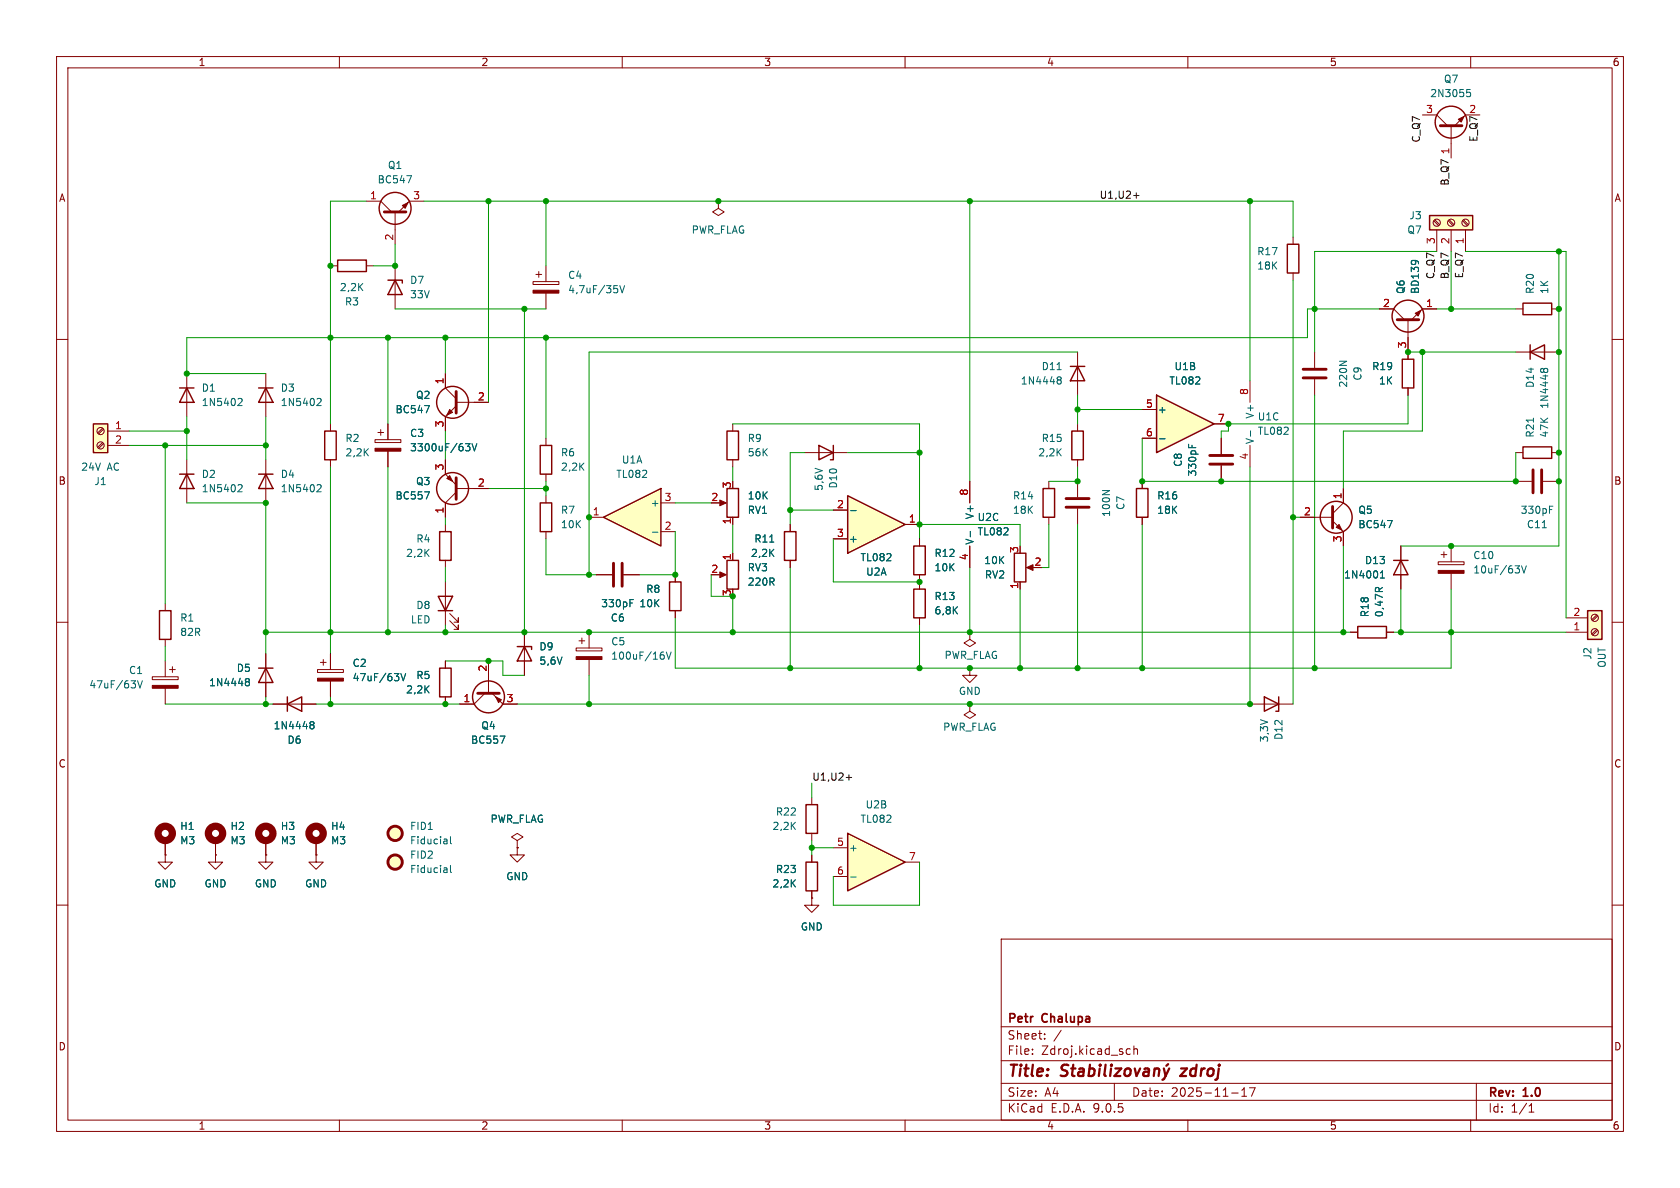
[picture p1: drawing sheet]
<svg xmlns="http://www.w3.org/2000/svg" width="297mm" height="210mm" viewBox="0 0 297 210" stroke-linecap="round" stroke-linejoin="round" font-family="sans-serif">
<g fill="none" stroke="#840000" stroke-width=".18">
<path d="M10 10h277v190h-277zM12 12h273v186h-273zM60 10v2M110 10v2M160 10v2M210 10v2M260 10v2M10 60h2M96.5 77.5v1.2M285 60h2M47 81.3v7.6M96.5 83.8v1.3"/>
<path d="M96.5 87.6v1.3M96.5 94v1.3M10 110h2M105.4 101.6h2.8M110.2 101.6h2.8M285 110h2M48.3 124.5h7.6M29.2 151.1v1.3h1.3l-1.3 1.3-1.3-1.3h1.3M29.2 151.1h.1M29.2 148.6v2.5M38.1 151.1v1.3h1.3l-1.3 1.3-1.3-1.3h1.3M38.1 151.1h.1"/>
<path d="M38.1 148.6v2.5M47 151.1v1.3h1.3l-1.3 1.3-1.3-1.3h1.3M47 151.1h.1M47 148.6v2.5M55.9 151.1v1.3h1.2l-1.2 1.3-1.3-1.3h1.3M55.9 151.1h.1M10 160h2M177 166h108v32h-108zM285 160h2M60 198v2M110 198v2M160 198v2"/>
<path d="M177 194.5h108M177 191.5h108M177 187.5h108M177 181.5h108M182.5 186.3v.1M182.5 185.5v.1M184.7 183.6v.1M184.7 182.8v.1M187.6 182.1l-1.3 2M197 191.5v3M199.2 186.3h.6M199.2 185.5h.6"/>
<path d="M200.5 185.5l.2-.1 .3 .1 .1 .9M200.5 184.9v1.5M210 198v2M217.7 193.2h1.2M219.5 193.8h.9M219.5 192.7l.5-.4v1.5M220.9 192.3h1l-.7 1.5M260 198v2M261 191.5v6.5M270.3 196.6h.9M270.3 195.5l.4-.4v1.5"/>
</g>
<g fill="none" stroke="#840000" stroke-width=".4">
<path d="M188.9 188.3a.85 .85 0 0 0-1.1 .1 .45 .45 0 0 0 .2 .8l.4 .1a.49 .49 0 0 1 .3 .5 .49 .49 0 0 1-.4 .4l-.8-.1M189.4 188.9h.7M189.7 188.2l-.2 1.7 .1 .2 .4 .1M190.8 189l.2-.1 .6 .1-.1 1.2M191.6 189.4h-.7a.4 .4 0 0 0-.3 .4 .4 .4 0 0 0 .2 .4l.7-.1M192.6 189l.2-.1 .6 .1 .1 .3-.1 .5a.66 .66 0 0 1-.9 .3M192.7 188.2l-.3 2M194.4 188.9l-.1 1.3M194.5 188.2v.2M194.5 188.2l-.1 .1 .1 .1M194.5 188.2l.1 .1-.1 .1M195.5 188.2l-.3 1.7 .3 .3"/>
<path d="M196.4 188.9l-.1 1.3M196.5 188.2v.2M196.5 188.2l-.1 .1 .1 .1M196.5 188.2l.1 .1-.1 .1M197.2 188.9h1l-1.2 1.3h1.1M199 189.1a.52 .52 0 0 1 .5-.2 .52 .52 0 0 1 .4 .4l-.1 .5a.55 .55 0 0 1-.5 .4 .55 .55 0 0 1-.5-.4zM200.6 188.9l.3 1.3 .7-1.3M202.3 189l.2-.1 .6 .1-.1 1.2M203.1 189.4h-.7a.4 .4 0 0 0-.3 .4 .4 .4 0 0 0 .2 .4l.7-.1M204.1 189.1a.49 .49 0 0 1 .9 .1l-.2 1M204.1 188.9l-.1 1.3M205.8 188.9l.3 1.3"/>
<path d="M206.1 190.2l-.3 .5-.3 .2M206.5 188.1l-.3 .3M206.7 188.9l-.6 1.3M209.8 188.9l-1.2 1.3h1.1"/>
</g>
<path d="M95.5 78.7h2v5.1h-2zM45.7 83.8h2.6M47 83.8l1.3 2.6h-2.6zM95.5 88.9h2v5.1h-2zM50.8 124.5l2.5-1.3v2.5zM50.8 123.2v2.5" fill="none" stroke="#840000" stroke-width=".25"/>
<path d="M56.2 85.7h.5l.1 .3-.8 .9h.8M111.4 106.6h.4M111.4 106h.6M54.9 128.1h.1M54.9 127.6h.4l.2 .1v.2l-.2 .2M55 128.1h.3M55 128.1l-.1 .1M55.3 128.1l.2 .3v.3l-.2 .1h-.4M79 153.5v.7M79 154.2h-.1M79 153.7l-.1 .1M79.6 153v1.1l.2 .1" fill="none" stroke="#006464" stroke-width=".18"/>
<circle cx="69.8" cy="152.4" r="1.27" fill="#ffffc2" stroke="#ffffc2" stroke-width=".18"/>
<g fill="none" stroke="#840000" stroke-width=".51">
<path d="M108.5 99.6v4M110 99.6v4"/>
<circle cx="69.8" cy="152.4" r="1.27"/>
</g>
<g fill="none" stroke="#840000" stroke-width="1.3">
<circle cx="29.2" cy="147.3" r="1.27"/>
<circle cx="38.1" cy="147.3" r="1.27"/>
<circle cx="47" cy="147.3" r="1.27"/>
</g>
<path d="M106.7 91.4l10.1-5v10.1z" fill="#ffffc2"/>
<g fill="none" stroke="#840000" stroke-width=".25">
<path d="M128.5 76.2h2.1v5.1h-2.1zM31.7 83.8h2.6M33 83.8l1.3 2.6h-2.6zM77.7 94h2.1v5.1h-2.1zM106.7 91.4l10.1-5v10.1zM128.5 86.4h2.1v5h-2.1zM128.5 99.1h2.1v5h-2.1zM138.7 94h2v5.1h-2zM28.2 108h2v5h-2zM45.7 118.1h2.6M47 118.1l1.3 2.6h-2.6zM77.5 105.4h2.5l-1.3 2.6z"/>
<path d="M77.5 108h2.5M118.4 102.9h2v5.1h-2z"/>
<circle cx="80" cy="71.1" r="2.82"/>
<circle cx="80" cy="86.4" r="2.82"/>
</g>
<g fill="none" stroke="#840000" stroke-width=".18">
<path d="M66.3 77.7h4.6v.5h-4.6zM66.8 76.5h1M67.3 75.9v1.1M68.6 74.9v2.8M68.6 79.8v2.8M78.7 66v2.6l1.9 1.9M80.6 71.1h5.8M80.6 71.8l-1.9 1.9v2.5M129.5 74.9v1.3M33 81.3v7.6M78.7 81.3v2.5l1.9 1.9M78.7 92.7v1.3"/>
<path d="M78.7 99.1v1.2M80.6 87l-1.9 1.9v2.5M80.6 86.4h5.8M104.1 91.4h2.6M116.8 88.9h2.6M116.8 94h2.6M127 88.9h1M129.5 81.3v1.3M129.5 91.4v1.3M129.5 97.8v1.3M139.7 92.7v1.3M139.7 99.1v1.2"/>
<path d="M29.2 106.7v1.3M29.2 113v1.3M47 115.6v7.6M78.7 102.9v7.6M79.5 109.7l1.5 1.6v-.8v.8h-.7M79.5 108.5l1.5 1.5v-.8v.8h-.7M119.4 101.6v1.3M119.4 108v1.2M127 101.6h1"/>
</g>
<path d="M75.1 71.7h.8l-.5 1.3M82.3 78.4h.8l-.4 .5 .3 .1 .1 .5-.3 .2h-.3M83.4 78.4l.5 1.3 .4-1.3M42.3 85.7h.4l.1 .3-.8 .9h.8M75.1 86.9h.8l-.5 1.3M115.3 94.1h1M136.1 95.8h.7M43.5 120.4l.1 .1M43.5 120h.4l.1 .1 .1 .2-.2 .2M43.6 120.5h.3M43.6 120.5l-.1 .1M43.9 120.5l.2 .2-.1 .4-.1 .1h-.4" fill="none" stroke="#006464" stroke-width=".18"/>
<g fill="#840000" stroke="#840000" stroke-width=".18">
<path d="M66.3 79.2h4.6v.6h-4.6z"/>
<path d="M79.5 72.4l.5 .5-1 .5z"/>
<path d="M127.3 88.4l1.1 .5-1.1 .5z"/>
<path d="M127.3 101.1l1.1 .5-1.1 .5z"/>
<path d="M79 84.6l.5-.5 .5 1z"/>
</g>
<path d="M80.6 69.2v3.8M80.6 84.5v3.8" fill="none" stroke="#840000" stroke-width=".51"/>
<path d="M16.5 74.9h2.5v5.1h-2.5z" fill="#ffffc2"/>
<path d="M16.5 74.9h2.5v5.1h-2.5z" fill="none" stroke="#840000" stroke-width=".25"/>
<g fill="none" stroke="#840000" stroke-width=".18">
<path d="M18.1 75.7l-.8 .8M18.1 78.2l-.8 .9M18.3 75.9l-.9 .8M18.3 78.4l-.9 .8M19 76.2h3.9M19 78.7h3.9"/>
<circle cx="17.8" cy="76.2" r=".63"/>
<circle cx="17.8" cy="78.7" r=".63"/>
</g>
<path d="M149.9 87.6l10.1 5.1-10.1 5.1z" fill="#ffffc2"/>
<path d="M149.9 87.6l10.1 5.1-10.1 5.1zM161.5 96.5h2.1v5.1h-2.1zM77.7 118.1h2.1v5.1h-2.1zM161.5 104.1h2.1v5.1h-2.1z" fill="none" stroke="#840000" stroke-width=".25"/>
<g fill="none" stroke="#840000" stroke-width=".18">
<path d="M147.3 95.3h2.6M147.3 90.2h2.6M160 92.7h2.6M162.6 95.3v1.2M56.1 118.4h4.6v.5h-4.6zM56.6 117.1h1.1M57.1 116.6v1M58.4 115.6v2.8M78.7 116.8v1.3M162.6 101.6v2.5M162.6 109.2v1.3M58.4 120.4v2.8"/>
<path d="M78.7 123.2v1.3"/>
</g>
<path d="M150.4 90.3h1M69.7 119.1h.8l-.4 .5M70.4 119.7v.5M70.9 119.1l.4 1.2 .4-1.2" fill="none" stroke="#006464" stroke-width=".18"/>
<path d="M56.1 119.9h4.6v.5h-4.6z" fill="#840000" stroke="#840000" stroke-width=".18"/>
<path d="M149.9 147.3l10.1 5.1-10.1 5.1z" fill="#ffffc2"/>
<g fill="none" stroke="#840000" stroke-width=".25">
<path d="M31.7 68.6h2.6M33 68.6l1.3 2.5h-2.6zM45.7 68.6h2.6M47 68.6l1.3 2.5h-2.6zM57.4 76.2h2v5.1h-2zM142.5 152.4h2v5.1h-2zM142.5 142.2h2v5.1h-2zM149.9 147.3l10.1 5.1-10.1 5.1z"/>
<circle cx="86.4" cy="123.2" r="2.82"/>
</g>
<g fill="none" stroke="#840000" stroke-width=".18">
<path d="M33 66v7.7M47 66v7.7M58.4 74.9v1.3M58.4 81.3v1.3M86.4 116.8v5.8M85.7 122.6l-1.9 1.9h-2.5M87 122.6l1.9 1.9h2.5M91.4 149.9v1.2h1.3l-1.3 1.3-1.2-1.3h1.2M91.4 149.9h.1M91.4 148.6l1.1-.6-1.1-.7-1 .7 1 .6v1.3M143.5 158.8v1.2h1.3l-1.3 1.3-1.3-1.3h1.3M143.5 158.8h.1"/>
<path d="M143.5 141v1.2M143.5 147.3v1.3M143.5 151.1v1.3M143.5 157.5v1.3M147.3 149.9h2.6M147.3 154.9h2.6M160 152.4h2.6"/>
</g>
<path d="M42.3 70.4l.4 .1 .1 .3-.8 .9h.8M56.2 70.4l.5 .1 .1 .3-.8 .9h.8M88.4 130.1h.9l-.6 1.3M150.4 155h1" fill="none" stroke="#006464" stroke-width=".18"/>
<path d="M84.5 122.6h3.8" fill="none" stroke="#840000" stroke-width=".51"/>
<path d="M87.6 123.2l1 .5-.5 .5z" fill="#840000" stroke="#840000" stroke-width=".18"/>
<path d="M252.7 38.1h7.6v2.5h-7.6z" fill="#ffffc2"/>
<g fill="none" stroke="#840000" stroke-width=".25">
<path d="M252.7 38.1h7.6v2.5h-7.6zM59.7 46h5.1v2h-5.1zM68.6 49.5h2.5v.5M69.8 49.5l1.3 2.6h-2.5zM144.8 78.7l2.5 1.3-2.5 1.3zM147.3 78.7v2.6h-.5M247.9 63.5h2v5.1h-2zM270.5 62.2l2.5-1.2v2.5zM270.5 61v2.5M179.3 97.8h2.1v5.1h-2.1zM184.4 86.4h2v5h-2zM200.9 86.4h2v5h-2z"/>
<path d="M246.4 99.1h2.5M247.6 99.1l1.3 2.5h-2.5zM91.4 114.3h2.6v.5M92.7 114.3l1.3 2.5h-2.6zM240 110.7h5.1v2.1h-5.1zM223.5 123.2l2.6 1.3-2.6 1.2zM226.1 123.2v2.5h-.5"/>
<circle cx="69.8" cy="36.8" r="2.82"/>
<circle cx="256.5" cy="21.6" r="2.82"/>
<circle cx="236.2" cy="91.4" r="2.82"/>
</g>
<g fill="none" stroke="#840000" stroke-width=".18">
<path d="M64.8 35.6h2.5l1.9 1.9M69.8 37.5v5.7M74.9 35.6h-2.5l-1.9 1.9M127 35.6v1.2l1 .7-1 .6-1-.6 1-.7M127 35.6h.1M251.5 20.3h2.5l1.9 1.9M253.5 39l.8 .9M253.7 38.9l.8 .8M256 39l.9 .9M256.2 38.9l.8 .8M256.5 22.2v5.7M258.6 39l.8 .9"/>
<path d="M258.7 38.9l.9 .8M261.6 20.3h-2.5l-1.9 1.9M58.4 47h1.3M64.8 47h1.2M69.8 47v7.6M94.2 49.8h4.6v.5h-4.6zM94.7 48.5h1.1M95.2 48v1M96.5 47v2.8M96.5 51.8v2.8M254 40.6v3.9M256.5 40.6v3.9"/>
<path d="M259.1 40.6v3.9M221 67.3v3.8M221 78.7v3.9M232.4 62.2v2.8M232.4 67.1v2.8M248.9 62.2v1.3M248.9 68.6v1.3M268 62.2h7.6M142.2 80h7.7M171.4 85.1v3.8M171.4 96.5v3.8M185.4 85.1v1.3"/>
<path d="M185.4 91.4v1.3M190.5 85.1v2.8M190.5 89.9v2.8M201.9 85.1v1.3M201.9 91.4v1.3M229.9 91.4h5.7M235.6 92.1l1.9 1.9v2.5M237.5 86.4v2.5l-1.9 1.9M247.6 96.5v7.6M254.3 99.3h4.5v.5h-4.5zM254.8 98h1M255.3 97.5v1.1"/>
<path d="M256.5 96.5v2.8M26.9 119.6h4.6v.5h-4.6zM29.2 116.8v2.8M30 118.4h1M30.5 117.9v1M92.7 111.8v7.6M101.9 114.6h4.5v.5h-4.5zM102.4 113.3h1M102.9 112.8v1M104.1 111.8v2.8M104.1 116.6v2.8M171.4 111.8v1.2l1.1 .7-1.1 .6-1-.6 1-.7"/>
<path d="M171.4 111.8h.1M171.4 118.1v1.3h1.3l-1.3 1.3-1.2-1.3h1.2M171.4 118.1h.1M180.3 102.9v1.2M181.9 100.3h1M238.8 111.8h1.2M245.1 111.8h1.3M256.5 101.3v2.8M29.2 121.7v2.8M171.4 124.5v1.2l1.1 .7-1.1 .6-1-.6 1-.7M171.4 124.5h.1M221 124.5h7.6"/>
<path d="M55.9 148.6v2.5"/>
<circle cx="254" cy="39.4" r=".63"/>
<circle cx="256.5" cy="39.4" r=".63"/>
<circle cx="259.1" cy="39.4" r=".63"/>
</g>
<g fill="#840000" stroke="#840000" stroke-width=".18">
<path d="M26.9 121.2h4.6v.5h-4.6z"/>
<path d="M101.9 116.1h4.5v.5h-4.5z"/>
<path d="M94.2 51.3h4.6v.5h-4.6z"/>
<path d="M71.1 36.3l1-.5-.5 1z"/>
<path d="M181.5 100.3l1.1-.5v1z"/>
<path d="M257.8 21.1l1-.5-.5 1z"/>
<path d="M236.2 93.2l.5-.5 .5 1z"/>
<path d="M254.3 100.8h4.5v.5h-4.5z"/>
</g>
<g fill="none" stroke="#006464" stroke-width=".18">
<path d="M259.3 15.8h.6M259.4 16.3h.3l.3 .2-.1 .5-.5 .1M71.9 31.1h.9l-.6 1.2M108.5 50.5h.6M109 51l.2 .2v.3l-.2 .3M109.6 50.5l.4 1.3 .4-1.3M221.1 76.2v.9M236.8 63.9h1.3l-1.3 .7M272.9 65.6l-.1 .1M272.9 65.4l-.2-.3-.2 .1-.1 .2v.3M272.9 65.4l.2-.3 .4 .1 .1 .2v.3M272.9 65.4v.2"/>
<path d="M272.9 65.6l.1 .1M171.5 93.9v1M194.9 86.7h1.3l-1.3 .7M245.3 92h.8l-.5 1.3M117.1 115.3h.2M117.2 115.7l.2 .3v.3l-.2 .2M117.8 115.3l.4 1.2 .4-1.2M243.2 104l.2-.2 .4 .2M244 102.2h.8M244 101.3l.4-.4v1.3M244.4 103.8l-.6 .5M267.8 100h.8l-.4 .5"/>
<path d="M268.6 100.6v.6M269 100l.4 1.3 .4-1.3M23.2 120.3h.8l-.5 .5M23.9 120.9v.6M24.3 120.3l.4 1.3 .5-1.3M79 148.4v.8M79 149.1l-.1 .1M79 148.6l-.1 .1M79.6 147.9v1.1l.2 .2"/>
</g>
<circle cx="55.9" cy="147.3" r="1.27" fill="none" stroke="#840000" stroke-width="1.3"/>
<circle cx="69.8" cy="147.3" r="1.27" fill="#ffffc2" stroke="#ffffc2" stroke-width=".18"/>
<g fill="none" stroke="#840000" stroke-width=".51">
<path d="M67.9 37.5h3.9M254.6 22.2h3.8M230.4 66.8h4M230.4 65.3h4M188.5 88.1h4M188.5 89.7h4M235.6 89.5v3.8"/>
<circle cx="69.8" cy="147.3" r="1.27"/>
</g>
<path d="M280.7 108h2.5v5h-2.5z" fill="#ffffc2"/>
<path d="M189.2 64.8h2.6M189.5 76.2h2v5.1h-2zM190.5 64.8l1.3 2.5h-2.6zM269.2 79h5.1v2h-5.1zM280.7 108h2.5v5h-2.5z" fill="none" stroke="#840000" stroke-width=".25"/>
<g fill="none" stroke="#840000" stroke-width=".18">
<path d="M190.5 62.2v7.7M190.5 74.9v1.3M215.9 77.5v2.8M190.5 81.3v1.3M215.9 82.3v2.8M268 85.1h2.8M268 80h1.2M272.8 85.1h2.8M274.3 80h1.3M276.9 111.8h3.8M276.9 109.2h3.8M282.3 111.3l-.9 .8"/>
<path d="M282.3 108.7l-.9 .9M282.4 111.4l-.8 .9M282.4 108.9l-.8 .8"/>
<circle cx="281.9" cy="111.8" r=".63"/>
<circle cx="281.9" cy="109.2" r=".63"/>
</g>
<path d="M213.9 82h4M213.9 80.5h4M271 83.1v4M272.5 83.1v4" fill="none" stroke="#840000" stroke-width=".51"/>
<path d="M186.9 65.3h.7M187 67.1l.1 .1M187 66.7l.4-.1 .1 .1 .1 .2-.2 .3M187.1 67.2h.3M187.1 67.2h-.1M187.4 67.2l.2 .2-.1 .4-.1 .1-.4-.1M210.1 78.5v.6M210.7 78.7v.4M271.1 73.9v.7M272.7 93.3h.7M273.9 90.1h.5M273.9 89.5h.6" fill="none" stroke="#006464" stroke-width=".18"/>
<path d="M204.5 69.9l10.1 5-10.1 5.1z" fill="#ffffc2"/>
<g fill="none" stroke="#840000" stroke-width=".25">
<path d="M227.6 43.2h2v5.1h-2zM269.2 53.6h5.1v2h-5.1zM204.5 69.9l10.1 5-10.1 5.1z"/>
<circle cx="248.9" cy="55.9" r="2.82"/>
</g>
<g fill="none" stroke="#840000" stroke-width=".18">
<path d="M228.6 41.9v1.3M228.6 48.3v1.2M243.8 54.6h2.6l1.9 1.9M248.9 56.5v7M254 54.6h-2.5l-1.9 1.9M268 54.6h1.2M274.3 54.6h1.3M68.6 74.9v2.8M68.6 79.8v2.8M78.7 66v2.6M78.7 73.7v2.5M83.8 71.1h2.6"/>
<path d="M201.9 72.4h2.6M201.9 77.5h2.6M214.6 74.9h2.6M215.9 77.5v2.8M248.9 68.6v1.3M78.7 81.3v2.5M78.7 88.9v2.5M83.8 86.4h2.6M129.5 91.4v1.3M129.5 97.8v1.3M139.7 92.7v1.3M139.7 99.1v1.2"/>
<path d="M147.3 95.3h2.6M147.3 90.2h2.6M160 92.7h2.6M162.6 95.3v1.2M171.4 85.1v3.8M171.4 96.5v3.8M201.9 85.1v1.3M201.9 91.4v1.3M215.9 82.3v2.8M229.9 91.4h2.5M237.5 86.4v2.5M237.5 94v2.5"/>
<path d="M247.6 96.5v2.6M47 115.6v2.5M58.4 115.6v2.8M78.7 116.8v1.3M86.4 116.8v2.6M92.7 111.8v2.5M92.7 116.8v2.6M105.4 101.6h2.8M110.2 101.6h2.8M119.4 101.6v1.3M119.4 108v1.2M162.6 101.6v2.5"/>
<path d="M162.6 109.2v1.3M180.3 102.9v1.2M238.8 111.8h1.2M245.1 111.8h1.3M247.6 101.6v2.5M47 120.7v2.5M48.3 124.5h2.5M53.3 124.5h2.6M58.4 120.4v2.8M78.7 123.2v1.3M81.3 124.5h2.5M88.9 124.5h2.5"/>
<path d="M29.2 151.1h.1M29.2 148.6v2.5M38.1 151.1h.1M38.1 148.6v2.5M47 151.1h.1M47 148.6v2.5M55.9 151.1h.1M55.9 148.6v2.5M91.4 149.9h.1M143.5 158.8h.1M143.5 151.1v1.3M143.5 157.5v1.3"/>
</g>
<g fill="none" stroke="#006464" stroke-width=".18">
<path d="M249.6 46.2v-.1a1.07 1.07 0 0 1 1 .1M250 46l.2 .2M75.1 71.7h.8l-.5 1.3M82.3 78.4h.8l-.4 .5 .3 .1 .1 .5-.3 .2h-.3M83.4 78.4l.5 1.3 .4-1.3M205 77.6h1M210.1 78.5v.6M210.7 78.7v.4M75.1 86.9h.8l-.5 1.3M136.1 95.8h.7M150.4 90.3h1M171.5 93.9v1"/>
<path d="M245.3 92h.8l-.5 1.3M69.7 119.1h.8l-.4 .5M70.4 119.7v.5M70.9 119.1l.4 1.2 .4-1.2M111.4 106.6h.4M111.4 106h.6M243.2 104l.2-.2 .4 .2M244 102.2h.8M244 101.3l.4-.4v1.3M244.4 103.8l-.6 .5M43.5 120.4l.1 .1M43.5 120h.4l.1 .1 .1 .2-.2 .2"/>
<path d="M43.6 120.5h.3M43.6 120.5l-.1 .1M43.9 120.5l.2 .2-.1 .4-.1 .1h-.4M54.9 128.1h.1M54.9 127.6h.4l.2 .1v.2l-.2 .2M55 128.1h.3M55 128.1l-.1 .1M55.3 128.1l.2 .3v.3l-.2 .1h-.4M88.4 130.1h.9l-.6 1.3"/>
</g>
<path d="M247 56.5h3.8" fill="none" stroke="#840000" stroke-width=".51"/>
<path d="M250.2 55.4l1-.5-.5 1z" fill="#840000" stroke="#840000" stroke-width=".18"/>
<path d="M200.4 34.6h1M149.6 137.4h1" fill="none" stroke="#0f0f0f" stroke-width=".18"/>
<g fill="none" stroke="#009600" stroke-width=".18">
<path d="M64.8 35.6h-6.4v39.3M74.9 35.6h153.7v6.3M86.4 35.6v35.5M96.5 35.6v11.4M171.4 35.6v49.5M221 35.6v31.7M68.6 59.7v15.2M69.8 54.6h26.7M69.8 43.2v3.8h-3.8M78.7 59.7v6.3M92.7 54.6v57.2M96.5 59.7v17.8"/>
<path d="M228.6 49.5v75M243.8 54.6h-12.7v5.1h-198.1v6.3h14M254 54.6h14M254 44.5h-21.6v17.7M256.5 44.5v10.1M259.1 44.5h17.8v64.7M275.6 44.5v52h-28M22.9 76.2h10.1M22.9 78.7h24.1M29.2 78.7v28M33 73.7v7.6M47 73.7v7.6"/>
<path d="M78.7 76.2v5.1M129.5 74.9h33.1v20.4M190.5 62.2h-86.4v39.4M190.5 69.9v5M190.5 72.4h11.4M201.9 77.5v7.6h66.1v-5.1M232.4 69.9v48.2M248.9 69.9v5h-31.7v1.3h-1.3v1.3M248.9 62.2h19.1M251.5 62.2v14h-14v10.2M33 88.9h14v26.7M58.4 82.6v33"/>
<path d="M68.6 82.6v29.2M78.7 91.4v1.3M86.4 86.4h10.1M96.5 95.3v6.3h8.9M96.5 85.1v2.5M119.4 94v7.6h-6.4M119.4 88.9h6.3M129.5 82.6v2.5M129.5 92.7v5.1M139.7 90.2h7.6M142.2 80h-2.5v12.7M147.3 95.3v7.6h15.3"/>
<path d="M149.9 80h12.7M162.6 92.7h17.7v3.8M185.4 92.7v7.6h-1.3M190.5 82.6v2.5h-5.1M190.5 92.7v25.4M201.9 92.7v25.4M221 82.6v41.9h-129.6M228.6 91.4h1.3M237.5 96.5v15.3M29.2 114.3v2.5M47 111.8h191.8M78.7 100.3v2.6"/>
<path d="M78.7 110.5v1.3M78.7 116.8h10.2v2.6h3.8M104.1 119.4v5.1M125.7 101.6v3.8h3.8v6.4M139.7 100.3v17.8M162.6 110.5v7.6M171.4 100.3v11.5M180.3 104.1v14M246.4 111.8h30.5M247.6 104.1v7.7M256.5 104.1v14h-137.1v-8.9M29.2 124.5h19.1"/>
<path d="M47 123.2v1.3M55.9 124.5h25.4M58.4 123.2v1.3M143.5 138.4v2.6M143.5 148.6v2.5M143.5 149.9h3.8M162.6 152.4v7.6h-15.3v-5.1"/>
</g>
<g fill="#009600" stroke="#009600" stroke-width=".18">
<circle cx="92.7" cy="54.6" r=".46"/>
<circle cx="78.7" cy="59.7" r=".46"/>
<circle cx="68.6" cy="59.7" r=".46"/>
<circle cx="92.7" cy="111.8" r=".46"/>
<circle cx="78.7" cy="111.8" r=".46"/>
<circle cx="96.5" cy="86.4" r=".46"/>
<circle cx="86.4" cy="116.8" r=".46"/>
<circle cx="104.1" cy="101.6" r=".46"/>
<circle cx="104.1" cy="111.8" r=".46"/>
<circle cx="78.7" cy="124.5" r=".46"/>
<circle cx="58.4" cy="47" r=".46"/>
<circle cx="58.4" cy="59.7" r=".46"/>
<circle cx="47" cy="78.7" r=".46"/>
<circle cx="33" cy="76.2" r=".46"/>
<circle cx="29.2" cy="78.7" r=".46"/>
<circle cx="33" cy="66" r=".46"/>
<circle cx="129.5" cy="105.4" r=".46"/>
<circle cx="104.1" cy="124.5" r=".46"/>
<circle cx="104.1" cy="91.4" r=".46"/>
<circle cx="119.4" cy="101.6" r=".46"/>
<circle cx="129.5" cy="111.8" r=".46"/>
<circle cx="143.5" cy="149.9" r=".46"/>
<circle cx="58.4" cy="111.8" r=".46"/>
<circle cx="68.6" cy="111.8" r=".46"/>
<circle cx="47" cy="111.8" r=".46"/>
<circle cx="47" cy="124.5" r=".46"/>
<circle cx="47" cy="88.9" r=".46"/>
<circle cx="58.4" cy="124.5" r=".46"/>
<circle cx="86.4" cy="35.6" r=".46"/>
<circle cx="96.5" cy="59.7" r=".46"/>
<circle cx="69.8" cy="47" r=".46"/>
<circle cx="96.5" cy="35.6" r=".46"/>
<circle cx="127" cy="35.6" r=".46"/>
<circle cx="162.6" cy="118.1" r=".46"/>
<circle cx="139.7" cy="118.1" r=".46"/>
<circle cx="162.6" cy="102.9" r=".46"/>
<circle cx="180.3" cy="118.1" r=".46"/>
<circle cx="190.5" cy="118.1" r=".46"/>
<circle cx="171.4" cy="124.5" r=".46"/>
<circle cx="171.4" cy="118.1" r=".46"/>
<circle cx="221" cy="124.5" r=".46"/>
<circle cx="201.9" cy="118.1" r=".46"/>
<circle cx="171.4" cy="111.8" r=".46"/>
<circle cx="256.5" cy="54.6" r=".46"/>
<circle cx="251.5" cy="62.2" r=".46"/>
<circle cx="232.4" cy="54.6" r=".46"/>
<circle cx="275.6" cy="80" r=".46"/>
<circle cx="275.6" cy="85.1" r=".46"/>
<circle cx="247.6" cy="111.8" r=".46"/>
<circle cx="237.5" cy="111.8" r=".46"/>
<circle cx="232.4" cy="118.1" r=".46"/>
<circle cx="256.5" cy="111.8" r=".46"/>
<circle cx="228.6" cy="91.4" r=".46"/>
<circle cx="256.5" cy="96.5" r=".46"/>
<circle cx="268" cy="85.1" r=".46"/>
<circle cx="190.5" cy="85.1" r=".46"/>
<circle cx="201.9" cy="85.1" r=".46"/>
<circle cx="171.4" cy="35.6" r=".46"/>
<circle cx="162.6" cy="80" r=".46"/>
<circle cx="217.2" cy="74.9" r=".46"/>
<circle cx="190.5" cy="72.4" r=".46"/>
<circle cx="139.7" cy="90.2" r=".46"/>
<circle cx="162.6" cy="92.7" r=".46"/>
<circle cx="215.9" cy="85.1" r=".46"/>
<circle cx="221" cy="35.6" r=".46"/>
<circle cx="275.6" cy="44.5" r=".46"/>
<circle cx="248.9" cy="62.2" r=".46"/>
<circle cx="275.6" cy="62.2" r=".46"/>
<circle cx="275.6" cy="54.6" r=".46"/>
</g>
<g font-size="2.8" fill="#840000">
<text x="178" y="190.9">Title:</text>
<text x="209.7" y="190.9">zdroj</text>
</g>
<g font-size="2.1" fill="#840000">
<text x="178" y="184">Sheet:</text>
<text x="178" y="181.2">Petr</text>
<text x="184.3" y="181.2">Chalupa</text>
<text x="178" y="186.7">File:</text>
<text x="184.1" y="186.7">Zdroj.kicad_sch</text>
<text x="178" y="196.9">KiCad</text>
<text x="178" y="194.1">Size:</text>
<text x="184.7" y="194.1">A4</text>
<text x="185.7" y="196.9">E.D.A.</text>
<text x="193.3" y="196.9">9.0.5</text>
<text x="200" y="194.1">Date:</text>
<text x="207" y="194.1">2025-11-17</text>
<text x="263" y="194.3">Rev:</text>
<text x="263" y="196.9">Id:</text>
<text x="267.1" y="196.9">1/1</text>
<text x="269.4" y="194.3">1.0</text>
</g>
<g font-size="1.8" fill="#840000">
<text x="35" y="11.9">1</text>
<text x="85" y="11.9">2</text>
<text x="135" y="11.9">3</text>
<text x="185" y="11.9">4</text>
<text x="235" y="11.9">5</text>
<text x="285" y="11.9">6</text>
<text x="10.3" y="35.9">A</text>
<text x="285.3" y="35.9">A</text>
<text x="10.3" y="85.9">B</text>
<text x="285.3" y="85.9">B</text>
<text x="10.3" y="135.9">C</text>
<text x="285.3" y="135.9">C</text>
<text x="10.3" y="185.9">D</text>
<text x="285.3" y="185.9">D</text>
<text x="35" y="199.9">1</text>
<text x="85" y="199.9">2</text>
<text x="135" y="199.9">3</text>
<text x="185" y="199.9">4</text>
<text x="235" y="199.9">5</text>
<text x="285" y="199.9">6</text>
</g>
<g font-size="1.8" fill="#006464">
<text x="252.7" y="17.4">2N3055</text>
<text x="255.2" y="14.8">Q7</text>
<text x="66.7" y="32.6">BC547</text>
<text x="68.5" y="30.1">Q1</text>
<text x="122.2" y="41.5">PWR_FLAG</text>
<text x="248.7" y="41.5">Q7</text>
<text x="249.1" y="39">J3</text>
<text x="222.2" y="45.3">R17</text>
<text x="222.2" y="47.9">18K</text>
<text x="60" y="51.7">2,2K</text>
<text x="72.4" y="50.4">D7</text>
<text x="72.4" y="52.9">33V</text>
<text x="100.3" y="49.5">C4</text>
<text x="100.3" y="52">4,7uF/35V</text>
<text x="248.5" y="52.1" transform="rotate(-90 248.5 52.1)">Q6</text>
<text x="251.1" y="52.1" transform="rotate(-90 251.1 52.1)">BD139</text>
<text x="271.4" y="52.1" transform="rotate(-90 271.4 52.1)">R20</text>
<text x="273.9" y="52.1" transform="rotate(-90 273.9 52.1)">1K</text>
<text x="60.9" y="54.2">R3</text>
<text x="184.1" y="65.6">D11</text>
<text x="207.5" y="65.6">U1B</text>
<text x="242.5" y="65.6">R19</text>
<text x="35.6" y="69.4">D1</text>
<text x="35.6" y="72">1N5402</text>
<text x="49.5" y="69.4">D3</text>
<text x="49.5" y="72">1N5402</text>
<text x="73.4" y="70.7">Q2</text>
<text x="180.4" y="68.2">1N4448</text>
<text x="206.6" y="68.2">TL082</text>
<text x="238.4" y="68.6" transform="rotate(-90 238.4 68.6)">220N</text>
<text x="240.9" y="67.4" transform="rotate(-90 240.9 67.4)">C9</text>
<text x="243.7" y="68.2">1K</text>
<text x="271.4" y="68.7" transform="rotate(-90 271.4 68.7)">D14</text>
<text x="69.8" y="73.3">BC547</text>
<text x="72.4" y="77.4">C3</text>
<text x="204.6" y="73.3">+</text>
<text x="221.8" y="74.1" transform="rotate(-90 221.8 74.1)">V+</text>
<text x="222.3" y="74.5">U1C</text>
<text x="222.3" y="77.1">TL082</text>
<text x="271.4" y="77.5" transform="rotate(-90 271.4 77.5)">R21</text>
<text x="273.9" y="77.5" transform="rotate(-90 273.9 77.5)">47K</text>
<text x="273.9" y="72.4" transform="rotate(-90 273.9 72.4)">1N4448</text>
<text x="14.3" y="83.4">24V</text>
<text x="18.9" y="83.4">AC</text>
<text x="61" y="78.3">R2</text>
<text x="61" y="80.9">2,2K</text>
<text x="72.4" y="80">3300uF/63V</text>
<text x="99.1" y="80.9">R6</text>
<text x="99.1" y="83.4">2,2K</text>
<text x="109.8" y="82.1">U1A</text>
<text x="132.1" y="78.3">R9</text>
<text x="132.1" y="80.9">56K</text>
<text x="183.5" y="80.9">2,2K</text>
<text x="184.1" y="78.3">R15</text>
<text x="209.1" y="82.6" transform="rotate(-90 209.1 82.6)">C8</text>
<text x="221.8" y="78.6" transform="rotate(-90 221.8 78.6)">V-</text>
<text x="16.6" y="86">J1</text>
<text x="35.6" y="84.7">D2</text>
<text x="35.6" y="87.2">1N5402</text>
<text x="49.5" y="84.7">D4</text>
<text x="49.5" y="87.2">1N5402</text>
<text x="69.8" y="88.5">BC557</text>
<text x="73.4" y="86">Q3</text>
<text x="108.8" y="84.7">TL082</text>
<text x="114.9" y="89.8">+</text>
<text x="132.1" y="88.5">10K</text>
<text x="145.6" y="86.9" transform="rotate(-90 145.6 86.9)">5,6V</text>
<text x="148.2" y="86.5" transform="rotate(-90 148.2 86.5)">D10</text>
<text x="179" y="88.5">R14</text>
<text x="204.5" y="88.5">R16</text>
<text x="211.7" y="84.3" transform="rotate(-90 211.7 84.3)">330pF</text>
<text x="99.1" y="91">R7</text>
<text x="99.1" y="93.6">10K</text>
<text x="132.1" y="91">RV1</text>
<text x="172.3" y="91.9" transform="rotate(-90 172.3 91.9)">V+</text>
<text x="172.7" y="92.3">U2C</text>
<text x="172.7" y="94.8">TL082</text>
<text x="179" y="91">18K</text>
<text x="196.4" y="91.5" transform="rotate(-90 196.4 91.5)">100N</text>
<text x="199" y="90.2" transform="rotate(-90 199 90.2)">C7</text>
<text x="204.5" y="91">18K</text>
<text x="240" y="93.6">BC547</text>
<text x="240" y="91">Q5</text>
<text x="268.7" y="91">330pF</text>
<text x="269.8" y="93.6">C11</text>
<text x="71.7" y="98.7">2,2K</text>
<text x="73.5" y="96.1">R4</text>
<text x="132.1" y="101.2">RV3</text>
<text x="132.7" y="98.7">2,2K</text>
<text x="133.3" y="96.1">R11</text>
<text x="150" y="96.1">+</text>
<text x="152" y="99.4">TL082</text>
<text x="153" y="102">U2A</text>
<text x="165.1" y="98.7">R12</text>
<text x="165.1" y="101.2">10K</text>
<text x="172.3" y="96.4" transform="rotate(-90 172.3 96.4)">V-</text>
<text x="173.9" y="99.9">10K</text>
<text x="241.2" y="99.9">D13</text>
<text x="260.4" y="101.6">10uF/63V</text>
<text x="260.4" y="99">C10</text>
<text x="73.5" y="107.9">D8</text>
<text x="106.2" y="107.5">330pF</text>
<text x="112.9" y="107.5">10K</text>
<text x="114.1" y="105">R8</text>
<text x="132.1" y="103.7">220R</text>
<text x="165.1" y="106.3">R13</text>
<text x="174" y="102.5">RV2</text>
<text x="237.5" y="102.5">1N4001</text>
<text x="31.8" y="110.1">R1</text>
<text x="31.8" y="112.6">82R</text>
<text x="72.5" y="110.4">LED</text>
<text x="107.9" y="110.1">C6</text>
<text x="165.1" y="108.8">6,8K</text>
<text x="242.2" y="109.2" transform="rotate(-90 242.2 109.2)">R18</text>
<text x="244.7" y="109.2" transform="rotate(-90 244.7 109.2)">0,47R</text>
<text x="22.7" y="119.4">C1</text>
<text x="41.8" y="119">D5</text>
<text x="62.2" y="118.1">C2</text>
<text x="95.3" y="115.2">D9</text>
<text x="95.3" y="117.7">5,6V</text>
<text x="108" y="114.3">C5</text>
<text x="108" y="116.8">100uF/16V</text>
<text x="166.9" y="116.7">PWR_FLAG</text>
<text x="281.5" y="116.7" transform="rotate(-90 281.5 116.7)">J2</text>
<text x="284.1" y="118.1" transform="rotate(-90 284.1 118.1)">OUT</text>
<text x="15.7" y="121.9">47uF/63V</text>
<text x="36.9" y="121.5">1N4448</text>
<text x="62.2" y="120.6">47uF/63V</text>
<text x="71.7" y="122.8">2,2K</text>
<text x="73.5" y="120.2">R5</text>
<text x="169.4" y="123">GND</text>
<text x="48.3" y="129.1">1N4448</text>
<text x="50.7" y="131.7">D6</text>
<text x="83.2" y="131.7">BC557</text>
<text x="85" y="129.1">Q4</text>
<text x="166.6" y="129.4">PWR_FLAG</text>
<text x="224.4" y="131.3" transform="rotate(-90 224.4 131.3)">3,3V</text>
<text x="226.9" y="130.9" transform="rotate(-90 226.9 130.9)">D12</text>
<text x="152.9" y="143.1">U2B</text>
<text x="31.8" y="149.5">M3</text>
<text x="31.8" y="146.9">H1</text>
<text x="40.6" y="149.5">M3</text>
<text x="40.6" y="146.9">H2</text>
<text x="49.5" y="149.5">M3</text>
<text x="49.5" y="146.9">H3</text>
<text x="58.4" y="149.5">M3</text>
<text x="58.4" y="146.9">H4</text>
<text x="72.4" y="146.9">FID1</text>
<text x="72.4" y="149.5">Fiducial</text>
<text x="86.6" y="145.6">PWR_FLAG</text>
<text x="136.5" y="146.9">2,2K</text>
<text x="137.1" y="144.4">R22</text>
<text x="152" y="145.6">TL082</text>
<text x="72.4" y="152">FID2</text>
<text x="72.4" y="154.5">Fiducial</text>
<text x="89.4" y="155.8">GND</text>
<text x="137.1" y="154.5">R23</text>
<text x="150" y="150.7">+</text>
<text x="27.2" y="157.1">GND</text>
<text x="36.1" y="157.1">GND</text>
<text x="45" y="157.1">GND</text>
<text x="53.8" y="157.1">GND</text>
<text x="136.5" y="157.1">2,2K</text>
<text x="141.5" y="164.7">GND</text>
</g>
<g font-size="1.8" fill="#a90000">
<text x="252" y="20.1">3</text>
<text x="259.6" y="20.1">2</text>
<text x="256.3" y="27.4" transform="rotate(-90 256.3 27.4)">1</text>
<text x="65.3" y="35.3">1</text>
<text x="73" y="35.3">3</text>
<text x="69.6" y="42.6" transform="rotate(-90 69.6 42.6)">2</text>
<text x="253.7" y="43.3" transform="rotate(-90 253.7 43.3)">3</text>
<text x="256.3" y="43.3" transform="rotate(-90 256.3 43.3)">2</text>
<text x="258.8" y="43.3" transform="rotate(-90 258.8 43.3)">1</text>
<text x="244.4" y="54.4">2</text>
<text x="252" y="54.4">1</text>
<text x="248.7" y="61.7" transform="rotate(-90 248.7 61.7)">3</text>
<text x="78.5" y="68" transform="rotate(-90 78.5 68)">1</text>
<text x="84.4" y="70.9">2</text>
<text x="220.7" y="69.9" transform="rotate(-90 220.7 69.9)">8</text>
<text x="20.2" y="75.9">1</text>
<text x="78.5" y="75.6" transform="rotate(-90 78.5 75.6)">3</text>
<text x="202.5" y="72.1">5</text>
<text x="202.5" y="77.2">6</text>
<text x="215.2" y="74.7">7</text>
<text x="20.2" y="78.5">2</text>
<text x="78.5" y="83.3" transform="rotate(-90 78.5 83.3)">3</text>
<text x="220.7" y="81.4" transform="rotate(-90 220.7 81.4)">4</text>
<text x="84.4" y="86.1">2</text>
<text x="117.4" y="88.6">3</text>
<text x="125.7" y="88.6">2</text>
<text x="129.3" y="86.4" transform="rotate(-90 129.3 86.4)">3</text>
<text x="147.9" y="89.9">2</text>
<text x="171.2" y="87.7" transform="rotate(-90 171.2 87.7)">8</text>
<text x="237.2" y="88.3" transform="rotate(-90 237.2 88.3)">1</text>
<text x="78.5" y="90.9" transform="rotate(-90 78.5 90.9)">1</text>
<text x="104.7" y="91.2">1</text>
<text x="117.4" y="93.7">2</text>
<text x="129.3" y="92.8" transform="rotate(-90 129.3 92.8)">1</text>
<text x="147.9" y="95">3</text>
<text x="160.6" y="92.5">1</text>
<text x="230.4" y="91.2">2</text>
<text x="237.2" y="96" transform="rotate(-90 237.2 96)">3</text>
<text x="125.7" y="101.3">2</text>
<text x="129.3" y="99.1" transform="rotate(-90 129.3 99.1)">1</text>
<text x="171.2" y="99.1" transform="rotate(-90 171.2 99.1)">4</text>
<text x="180.1" y="97.9" transform="rotate(-90 180.1 97.9)">3</text>
<text x="182.8" y="100.1">2</text>
<text x="129.3" y="105.5" transform="rotate(-90 129.3 105.5)">3</text>
<text x="180.1" y="104.2" transform="rotate(-90 180.1 104.2)">1</text>
<text x="278.1" y="111.5">1</text>
<text x="278.1" y="109">2</text>
<text x="86.1" y="118.8" transform="rotate(-90 86.1 118.8)">2</text>
<text x="81.8" y="124.2">1</text>
<text x="89.5" y="124.2">3</text>
<text x="147.9" y="149.6">5</text>
<text x="147.9" y="154.7">6</text>
<text x="160.6" y="152.1">7</text>
</g>
<g font-size="1.8" fill="#0f0f0f">
<text x="251.1" y="25.3" transform="rotate(-90 251.1 25.3)">C_Q7</text>
<text x="261.3" y="25.2" transform="rotate(-90 261.3 25.2)">E_Q7</text>
<text x="194.3" y="35.2">U1,U2+</text>
<text x="256.2" y="32.9" transform="rotate(-90 256.2 32.9)">B_Q7</text>
<text x="253.7" y="49.4" transform="rotate(-90 253.7 49.4)">C_Q7</text>
<text x="256.2" y="49.4" transform="rotate(-90 256.2 49.4)">B_Q7</text>
<text x="258.7" y="49.3" transform="rotate(-90 258.7 49.3)">E_Q7</text>
<text x="143.5" y="138.1">U1,U2+</text>
</g>
</svg>
